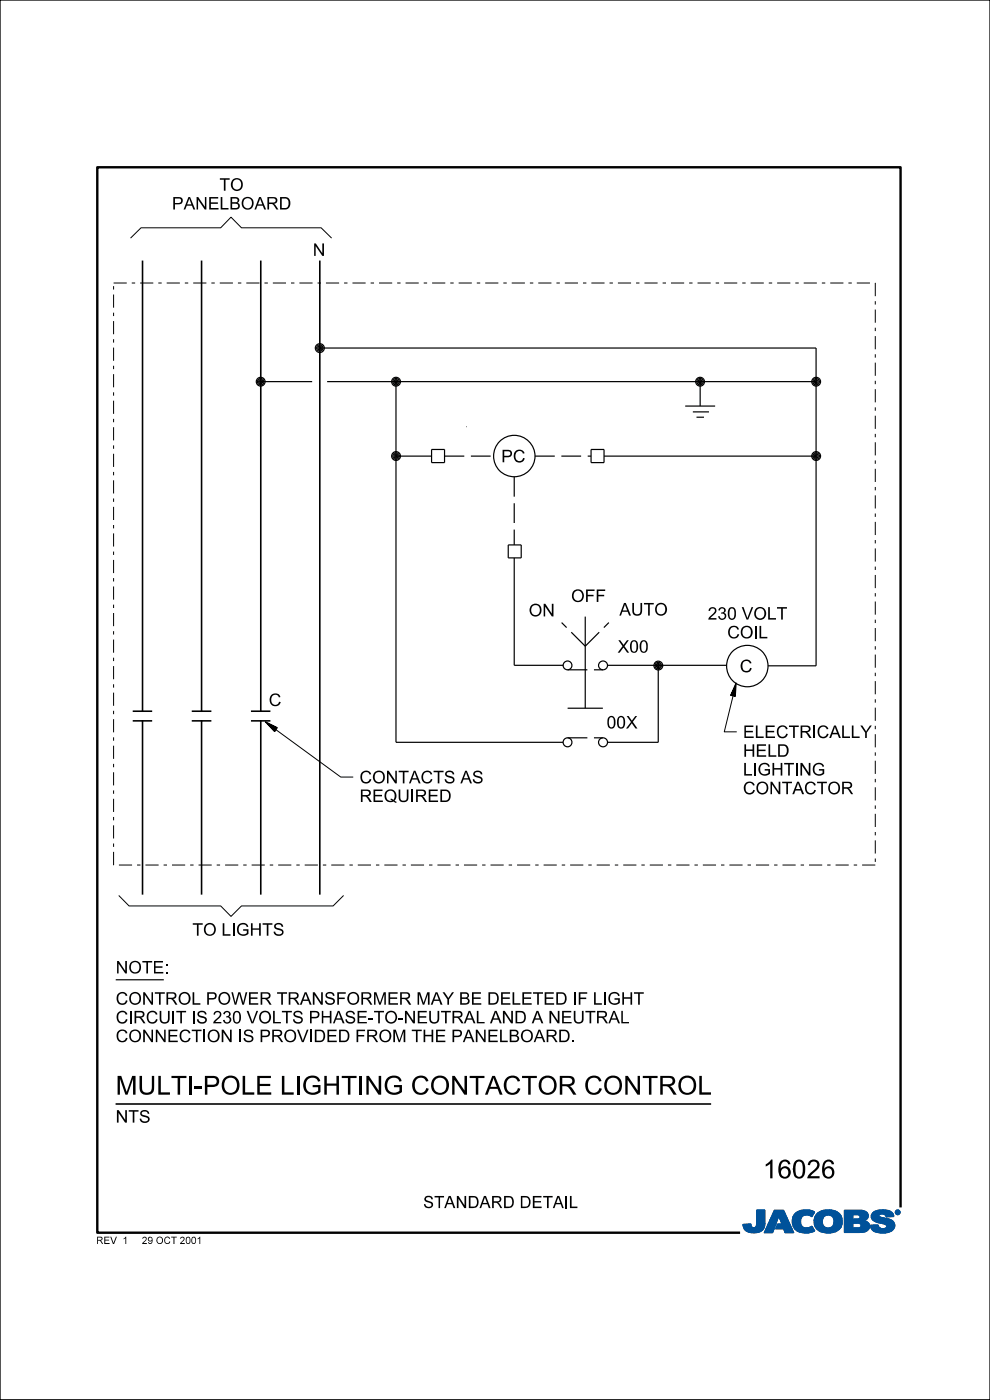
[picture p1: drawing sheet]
<svg xmlns="http://www.w3.org/2000/svg" width="210mm" height="297mm" viewBox="0 0 210 297" stroke-linecap="round" stroke-linejoin="round" font-family="sans-serif">
<path d="M164.3 256.7h1.9l2.2 4.8h-1.9l-.3-.8h-1.7l.4-1h.9l-.6-1.7-1.3 3.5h-1.8z" fill-rule="evenodd" fill="#00529a"/>
<path d="M164.3 256.7h1.9l2.2 4.8h-1.9l-.3-.8h-1.7l.4-1h.9l-.6-1.7-1.3 3.5h-1.8z" fill="none" stroke="#00529a" stroke-width=".21"/>
<path d="M160.5 256.7h1.7v2.7a1.9 1.9 0 0 1-2.2 2.1 1.96 1.96 0 0 1-2.4-1.8l1.7-.1a.61 .61 0 0 0 .6 .8 .61 .61 0 0 0 .6-.8z" fill-rule="evenodd" fill="#00529a"/>
<path d="M160.5 256.7h1.7v2.7a1.9 1.9 0 0 1-2.2 2.1 1.96 1.96 0 0 1-2.4-1.8l1.7-.1a.61 .61 0 0 0 .6 .8 .61 .61 0 0 0 .6-.8z" fill="none" stroke="#00529a" stroke-width=".21"/>
<path d="M168.6 257.5a3.9 3.9 0 0 1 4.2-.4l-.6 1.1a1.41 1.41 0 0 0-2 0 1.41 1.41 0 0 0 .1 2 1.41 1.41 0 0 0 2-.1l.6 1a3.8 3.8 0 0 1-4.4-.5 2.62 2.62 0 0 1 .1-3.1z" fill-rule="evenodd" fill="#00529a"/>
<path d="M168.6 257.5a3.9 3.9 0 0 1 4.2-.4l-.6 1.1a1.41 1.41 0 0 0-2 0 1.41 1.41 0 0 0 .1 2 1.41 1.41 0 0 0 2-.1l.6 1a3.8 3.8 0 0 1-4.4-.5 2.62 2.62 0 0 1 .1-3.1z" fill="none" stroke="#00529a" stroke-width=".21"/>
<path d="M173.4 257.4a2.45 2.45 0 0 0-.5 2.8 2.45 2.45 0 0 0 2.5 1.4 2.59 2.59 0 0 0 3.2-2.7 2.61 2.61 0 0 0-3.2-2.2h-.2a2.9 2.9 0 0 0-1.8 .7zM174.7 258.2a1.29 1.29 0 0 1 1.7-.2 1.29 1.29 0 0 1 .4 1.6 1.26 1.26 0 0 1-1.6 .8 1.26 1.26 0 0 1-.7-1.7z" fill-rule="evenodd" fill="#00529a"/>
<path d="M173.4 257.4a3.9 3.9 0 0 1 4.9 .4 2.46 2.46 0 0 1 .1 2.6 2.46 2.46 0 0 1-2.4 1.2 2.74 2.74 0 0 1-3.3-2 2.41 2.41 0 0 1 .7-2.2zM174.7 258.2a1.29 1.29 0 0 1 1.7-.2 1.29 1.29 0 0 1 .4 1.6 1.26 1.26 0 0 1-1.6 .8 1.26 1.26 0 0 1-.7-1.7z" fill="none" stroke="#00529a" stroke-width=".21"/>
<path d="M179.1 256.7v4.8h3.1a1.84 1.84 0 0 0 2.3-1.3 1.28 1.28 0 0 0-1.2-1.2 1.1 1.1 0 0 0 .9-1.2 1.1 1.1 0 0 0-1.1-1zM180.9 259.5h.9a.56 .56 0 0 1 .8 .5 .56 .56 0 0 1-.8 .5h-.9zM180.9 257.7h.8a.51 .51 0 0 1 .7 .4 .51 .51 0 0 1-.6 .5h-.9z" fill-rule="evenodd" fill="#00529a"/>
<path d="M179.1 256.7h3.5a1.26 1.26 0 0 1 1.5 1.7l-.8 .6a1.23 1.23 0 0 1 1.2 1.3 1.23 1.23 0 0 1-1.5 1.1l-3.9 .1zM180.9 257.7h.8a.51 .51 0 0 1 .7 .4 .51 .51 0 0 1-.6 .5h-.9zM180.9 259.5h.9a.56 .56 0 0 1 .8 .5 .56 .56 0 0 1-.8 .5h-.9z" fill="none" stroke="#00529a" stroke-width=".21"/>
<path d="M185.1 257.3a3.7 3.7 0 0 1 4.2 0l.3 .8-1.6 .1a.84 .84 0 0 0-.7-.6 .84 .84 0 0 0-.9 .3l.2 .3a5.5 5.5 0 0 1 3 1.1 1.68 1.68 0 0 1-1.9 2.3 2.68 2.68 0 0 1-3.1-1.4v-.3h1.7a.98 .98 0 0 0 .8 .7 .98 .98 0 0 0 1-.5 2.59 2.59 0 0 0-2-.7l-.2-.1a1.23 1.23 0 0 1-.8-2z" fill-rule="evenodd" fill="#00529a"/>
<path d="M185.1 257.3a3.7 3.7 0 0 1 4.2 0l.3 .8-1.6 .1a.83 .83 0 0 0-.7-.6 .83 .83 0 0 0-.9 .3l.2 .3a5.5 5.5 0 0 1 3 1.1 1.68 1.68 0 0 1-1.9 2.3 2.68 2.68 0 0 1-3.1-1.4v-.3h1.7a.99 .99 0 0 0 .8 .7 .99 .99 0 0 0 1-.5 2.59 2.59 0 0 0-2-.7l-.2-.1a1.23 1.23 0 0 1-.8-2z" fill="none" stroke="#00529a" stroke-width=".21"/>
<path d="M189.9 257.2a.5 .5 0 0 1 1 0 .5 .5 0 0 1-1 0zM190 257.2a.43 .43 0 0 0 .8 0 .43 .43 0 0 0-.8 0z" fill-rule="evenodd" fill="#00529a"/>
<g fill="none" stroke="#00529a" stroke-width=".21">
<circle cx="190.4" cy="257.2" r=".51"/>
<circle cx="190.4" cy="257.2" r=".44"/>
</g>
<path d="M190.2 256.9l.5 .1-.2 .2 .2 .3-.3-.3-.2 .3zM190.3 257v.1h.3z" fill-rule="evenodd" fill="#00529a"/>
<path d="M190.2 256.9h.4l-.1 .3 .2 .3-.3-.3-.2 .3zM190.3 257l.3 .1h-.3z" fill="none" stroke="#00529a" stroke-width=".21"/>
<path d="M164.3 256.7h1.9l2.2 4.8h-1.9l-.3-.8h-1.7l.4-1h.9l-.6-1.7-1.3 3.5h-1.8z" fill-rule="evenodd" fill="#00529a"/>
<path d="M164.3 256.7h1.9l2.2 4.8h-1.9l-.3-.8h-1.7l.4-1h.9l-.6-1.7-1.3 3.5h-1.8z" fill="none" stroke="#00529a" stroke-width=".21"/>
<path d="M160.5 256.7h1.7v2.7a1.9 1.9 0 0 1-2.2 2.1 1.96 1.96 0 0 1-2.4-1.8l1.7-.1a.61 .61 0 0 0 .6 .8 .61 .61 0 0 0 .6-.8z" fill-rule="evenodd" fill="#00529a"/>
<path d="M160.5 256.7h1.7v2.7a1.9 1.9 0 0 1-2.2 2.1 1.96 1.96 0 0 1-2.4-1.8l1.7-.1a.61 .61 0 0 0 .6 .8 .61 .61 0 0 0 .6-.8z" fill="none" stroke="#00529a" stroke-width=".21"/>
<path d="M168.6 257.5a3.9 3.9 0 0 1 4.2-.4l-.6 1.1a1.41 1.41 0 0 0-2 0 1.41 1.41 0 0 0 .1 2 1.41 1.41 0 0 0 2-.1l.6 1a3.8 3.8 0 0 1-4.4-.5 2.62 2.62 0 0 1 .1-3.1z" fill-rule="evenodd" fill="#00529a"/>
<path d="M168.6 257.5a3.9 3.9 0 0 1 4.2-.4l-.6 1.1a1.41 1.41 0 0 0-2 0 1.41 1.41 0 0 0 .1 2 1.41 1.41 0 0 0 2-.1l.6 1a3.8 3.8 0 0 1-4.4-.5 2.62 2.62 0 0 1 .1-3.1z" fill="none" stroke="#00529a" stroke-width=".21"/>
<path d="M173.4 257.4a2.45 2.45 0 0 0-.5 2.8 2.45 2.45 0 0 0 2.5 1.4 2.59 2.59 0 0 0 3.2-2.7 2.61 2.61 0 0 0-3.2-2.2h-.2a2.9 2.9 0 0 0-1.8 .7zM174.7 258.2a1.29 1.29 0 0 1 1.7-.2 1.29 1.29 0 0 1 .4 1.6 1.26 1.26 0 0 1-1.6 .8 1.26 1.26 0 0 1-.7-1.7z" fill-rule="evenodd" fill="#00529a"/>
<path d="M173.4 257.4a3.9 3.9 0 0 1 4.9 .4 2.46 2.46 0 0 1 .1 2.6 2.46 2.46 0 0 1-2.4 1.2 2.74 2.74 0 0 1-3.3-2 2.41 2.41 0 0 1 .7-2.2zM174.7 258.2a1.29 1.29 0 0 1 1.7-.2 1.29 1.29 0 0 1 .4 1.6 1.26 1.26 0 0 1-1.6 .8 1.26 1.26 0 0 1-.7-1.7z" fill="none" stroke="#00529a" stroke-width=".21"/>
<path d="M179.1 256.7v4.8h3.1a1.84 1.84 0 0 0 2.3-1.3 1.28 1.28 0 0 0-1.2-1.2 1.1 1.1 0 0 0 .9-1.2 1.1 1.1 0 0 0-1.1-1zM180.9 259.5h.9a.56 .56 0 0 1 .8 .5 .56 .56 0 0 1-.8 .5h-.9zM180.9 257.7h.8a.51 .51 0 0 1 .7 .4 .51 .51 0 0 1-.6 .5h-.9z" fill-rule="evenodd" fill="#00529a"/>
<path d="M179.1 256.7h3.5a1.26 1.26 0 0 1 1.5 1.7l-.8 .6a1.23 1.23 0 0 1 1.2 1.3 1.23 1.23 0 0 1-1.5 1.1l-3.9 .1zM180.9 257.7h.8a.51 .51 0 0 1 .7 .4 .51 .51 0 0 1-.6 .5h-.9zM180.9 259.5h.9a.56 .56 0 0 1 .8 .5 .56 .56 0 0 1-.8 .5h-.9z" fill="none" stroke="#00529a" stroke-width=".21"/>
<path d="M185.1 257.3a3.7 3.7 0 0 1 4.2 0l.3 .8-1.6 .1a.84 .84 0 0 0-.7-.6 .84 .84 0 0 0-.9 .3l.2 .3a5.5 5.5 0 0 1 3 1.1 1.68 1.68 0 0 1-1.9 2.3 2.68 2.68 0 0 1-3.1-1.4v-.3h1.7a.98 .98 0 0 0 .8 .7 .98 .98 0 0 0 1-.5 2.59 2.59 0 0 0-2-.7l-.2-.1a1.23 1.23 0 0 1-.8-2z" fill-rule="evenodd" fill="#00529a"/>
<path d="M185.1 257.3a3.7 3.7 0 0 1 4.2 0l.3 .8-1.6 .1a.83 .83 0 0 0-.7-.6 .83 .83 0 0 0-.9 .3l.2 .3a5.5 5.5 0 0 1 3 1.1 1.68 1.68 0 0 1-1.9 2.3 2.68 2.68 0 0 1-3.1-1.4v-.3h1.7a.99 .99 0 0 0 .8 .7 .99 .99 0 0 0 1-.5 2.59 2.59 0 0 0-2-.7l-.2-.1a1.23 1.23 0 0 1-.8-2z" fill="none" stroke="#00529a" stroke-width=".21"/>
<path d="M189.9 257.2a.5 .5 0 0 1 1 0 .5 .5 0 0 1-1 0zM190 257.2a.43 .43 0 0 0 .8 0 .43 .43 0 0 0-.8 0z" fill-rule="evenodd" fill="#00529a"/>
<g fill="none" stroke="#00529a" stroke-width=".21">
<circle cx="190.4" cy="257.2" r=".51"/>
<circle cx="190.4" cy="257.2" r=".44"/>
</g>
<path d="M190.2 256.9l.5 .1-.2 .2 .2 .3-.3-.3-.2 .3zM190.3 257v.1h.3z" fill-rule="evenodd" fill="#00529a"/>
<path d="M190.2 256.9h.4l-.1 .3 .2 .3-.3-.3-.2 .3zM190.3 257l.3 .1h-.3z" fill="none" stroke="#00529a" stroke-width=".21"/>
<path d="M0 0h210v296.9h-210zM27.7 50.5l2.2-2.2h16.9l2.2-2.2 2.2 2.2h16.9l2.2 2.2M58.5 154.8l13.8 10h2.6M155.5 147.6l-1.9 7.7h2.7M25.2 190l2.2 2.2h19.4l2.2 2.2 2.2-2.2h19.5l2.2-2.2" fill="none" stroke="#000" stroke-width=".21"/>
<path d="M24.1 60h161.6M185.7 60v123.5M24.1 183.5v-123.5M185.7 183.5h-161.6" fill="none" stroke="#000" stroke-width=".21" stroke-dasharray="2.8 1.1 .7 1.1" stroke-linecap="butt"/>
<g fill="none" stroke="#000" stroke-width=".25">
<path d="M67.7 73.7h.3v.3h-.3zM67.8 73.8h105.3v67.4h-10.2M55.1 80.8h.4v.3h-.4zM55.3 81h10.9M69.4 81h103.7M83.9 80.8h.3v.3h-.3zM83.9 96.6h.3v.3h-.3zM84 96.8h7.5M84 81v76.5h35.5M91.5 95.4h2.8v2.7h-2.8zM125.4 95.4h2.7v2.7h-2.7zM128.1 96.8h45"/>
<path d="M145.3 86.1h6.4M147 87.4h3.4M147.7 88.5h1.6M148.4 80.8h.3v.3h-.3zM148.5 81v5.1M173 96.6h.3v.3h-.3zM173 80.8h.3v.3h-.3zM107.8 115.6h2.8v2.8h-2.8zM109.1 118.4v22.7h10.3M124.1 130.8v19.4M58.5 154.8l-.5-.4 .2 .1-.1 .2-.5-.6 .8 .4-.3 .3-.9-1 1.3 .7-.3 .5-1.4-1.5 1.9 .9-.5 .8-1.9-2.1 2.5 1.3-.6 .8M120.4 150.2h7.5"/>
<path d="M128.8 141.1h25.3M139.5 141h.3v.4h-.3zM139.6 141.2v16.3h-10.8M155 147.5l1 .2 .1-2.8-1.1 2.6 .9 .1 .1-2.1-.9 1.9 .7 .1 .1-1.5-.6 1.3 .4 .1 .1-.9-.4 .7h.2v-.3l-.1 .7M24.6 207.9h10.1"/>
<circle cx="67.8" cy="73.8" r=".68"/>
<circle cx="67.8" cy="73.9" r=".95"/>
<circle cx="67.9" cy="73.8" r=".45"/>
<circle cx="55.3" cy="81" r=".44"/>
<circle cx="55.3" cy="81" r=".93"/>
<circle cx="55.3" cy="81" r=".69"/>
<circle cx="84" cy="81" r=".45"/>
<circle cx="84" cy="81" r=".94"/>
<circle cx="84" cy="81" r=".69"/>
<circle cx="84" cy="96.7" r=".94"/>
<circle cx="84" cy="96.8" r=".44"/>
<circle cx="84" cy="96.7" r=".69"/>
<circle cx="109.1" cy="96.8" r="4.4"/>
<circle cx="148.5" cy="81" r=".93"/>
<circle cx="148.5" cy="81" r=".68"/>
<circle cx="148.5" cy="81" r=".44"/>
<circle cx="173.1" cy="96.8" r=".45"/>
<circle cx="173.1" cy="81" r=".45"/>
<circle cx="173.1" cy="96.7" r=".94"/>
<circle cx="173.1" cy="81" r=".93"/>
<circle cx="173.1" cy="96.7" r=".69"/>
<circle cx="173.1" cy="81" r=".69"/>
<circle cx="120.4" cy="157.5" r=".94"/>
<circle cx="120.4" cy="141.2" r=".93"/>
<circle cx="127.9" cy="157.5" r=".95"/>
<circle cx="127.9" cy="141.2" r=".95"/>
<circle cx="139.6" cy="141.2" r=".68"/>
<circle cx="139.6" cy="141.2" r=".94"/>
<circle cx="139.6" cy="141.2" r=".45"/>
<circle cx="158.5" cy="141.3" r="4.4"/>
</g>
<path d="M94.3 96.8h10.4M113.5 96.8h11.9M109.1 101.2v14.4M124.1 137.1l-5-5M124.1 137.1l5.1-5M120.4 142.1h7.5M120.4 156.5h7.5" fill="none" stroke="#000" stroke-width=".25" stroke-dasharray="4.2 1.4" stroke-linecap="butt"/>
<g fill="#000">
<path d="M83.9 80.9h.2v.2h-.2z" fill-rule="evenodd"/>
<path d="M83.9 96.7h.2v.1h-.2z" fill-rule="evenodd"/>
<path d="M98.9 90.5l.1 .1z" fill-rule="evenodd"/>
<path d="M173 80.9h.2v.2h-.2z" fill-rule="evenodd"/>
<path d="M30.1 152.8h.2v.3h-.2z" fill-rule="evenodd"/>
<path d="M30.1 150.8h.2v.2h-.2z" fill-rule="evenodd"/>
<path d="M42.6 150.8h.3v.2h-.3z" fill-rule="evenodd"/>
<path d="M55.2 152.8h.2v.3h-.2z" fill-rule="evenodd"/>
<path d="M55.2 150.8h.2v.2h-.2z" fill-rule="evenodd"/>
<path d="M119.4 141.1l.1 .1z" fill-rule="evenodd"/>
<path d="M128.8 141.1l.1 .1z" fill-rule="evenodd"/>
<circle cx="42.8" cy="152.9" r=".18"/>
</g>
<g fill="none" stroke="#000" stroke-width=".34">
<path d="M30.2 55.3v95.6M42.8 55.3v95.6M55.3 55.3v95.6M67.8 55.3v134.5M28.2 152.9h4.1M28.2 150.9h4.1M30.2 152.9v36.9M40.7 152.9h4.1M40.7 150.9h4.1M42.8 152.9v36.9M53.2 152.9h4.2M53.2 150.9h4.2"/>
<path d="M55.3 152.9v36.9M24.5 234.2h126.3"/>
</g>
<path d="M191 256.1v-220.6h-170.4v226h136.4" fill="none" stroke="#000" stroke-width=".51"/>
<g font-size="4">
<text x="24.5" y="232.2">MULTI-POLE LIGHTING CONTACTOR CONTROL</text>
<text x="161.8" y="250">16026</text>
</g>
<g font-size="2.6">
<text x="46.5" y="40.5">TO</text>
<text x="36.5" y="44.4">PANELBOARD</text>
<text x="66.3" y="54.3">N</text>
<text x="106.3" y="98.1">PC</text>
<text x="112.2" y="130.8">ON</text>
<text x="121.1" y="127.7">OFF</text>
<text x="131.4" y="130.6">AUTO</text>
<text x="150.1" y="131.5">230 VOLT</text>
<text x="154.3" y="135.4">COIL</text>
<text x="131" y="138.5">X00</text>
<text x="156.9" y="142.6">C</text>
<text x="57" y="149.8">C</text>
<text x="128.7" y="154.5">00X</text>
<text x="157.6" y="160.5">HELD</text>
<text x="157.6" y="156.6">ELECTRICALLY</text>
<text x="76.3" y="166.2">CONTACTS AS</text>
<text x="157.6" y="164.5">LIGHTING</text>
<text x="76.3" y="170.1">REQUIRED</text>
<text x="157.6" y="168.5">CONTACTOR</text>
<text x="40.8" y="198.5">TO LIGHTS</text>
<text x="24.5" y="206.5">NOTE:</text>
<text x="24.5" y="213.1">CONTROL POWER TRANSFORMER MAY BE DELETED IF LIGHT</text>
<text x="24.5" y="221.1">CONNECTION IS PROVIDED FROM THE PANELBOARD.</text>
<text x="24.5" y="217.1">CIRCUIT IS 230 VOLTS PHASE-TO-NEUTRAL AND A NEUTRAL</text>
<text x="24.5" y="238.2">NTS</text>
<text x="89.7" y="256.3">STANDARD DETAIL</text>
</g>
<g font-size="1.6">
<text x="20.4" y="263.9">REV</text>
<text x="26.3" y="263.9">1</text>
<text x="30.4" y="263.9">29 OCT 2001</text>
</g>
</svg>
